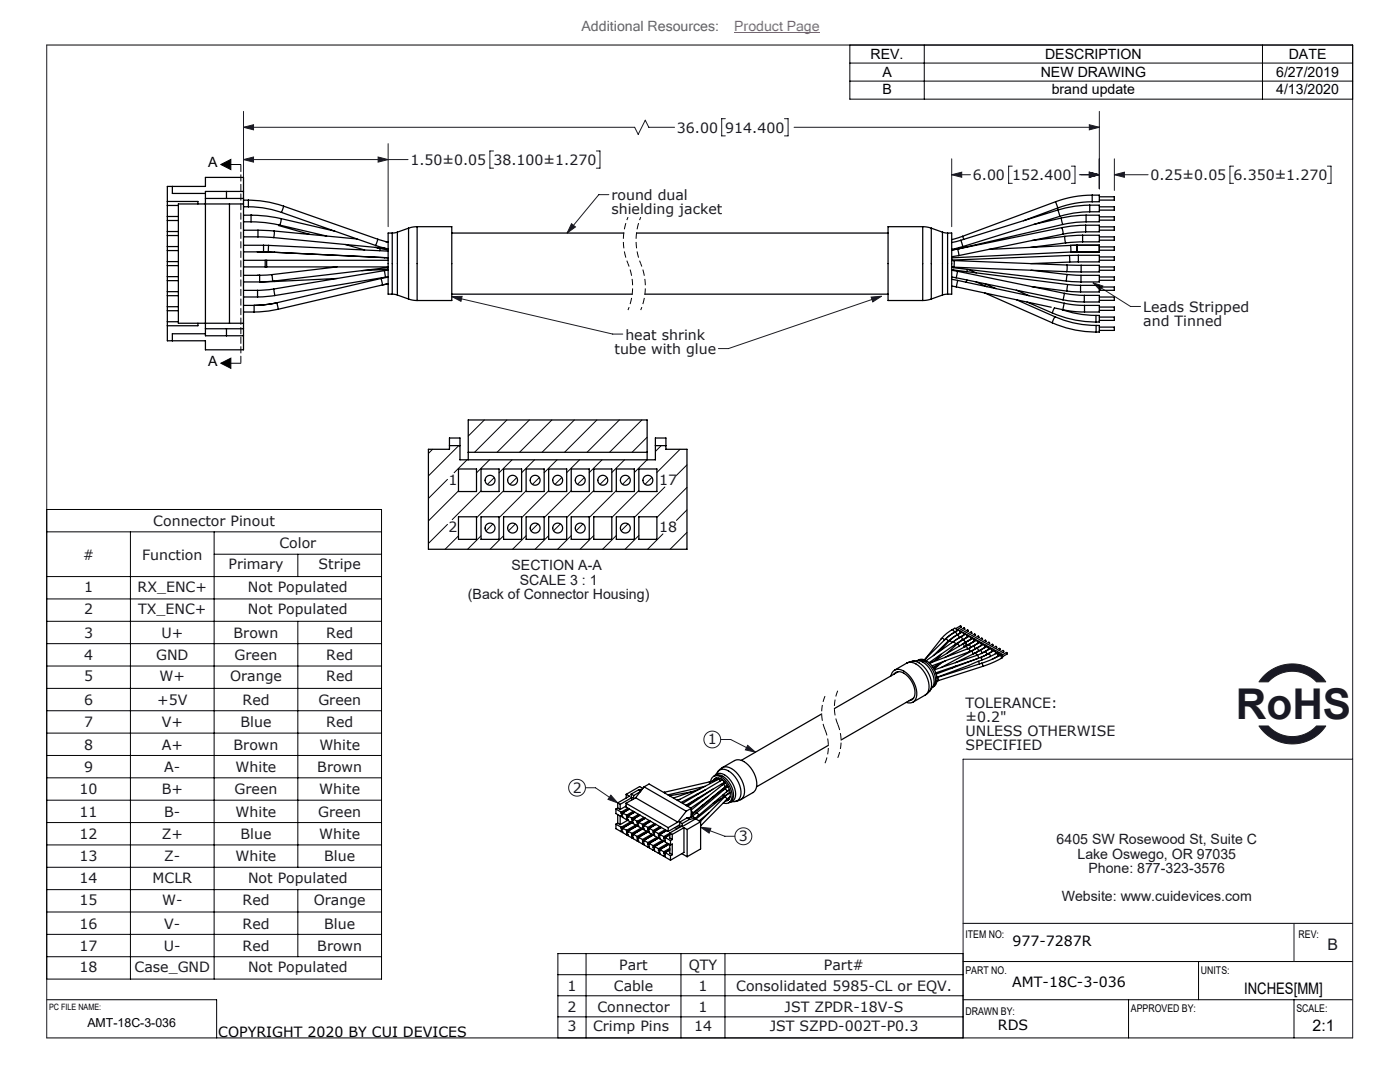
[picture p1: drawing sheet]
<svg xmlns="http://www.w3.org/2000/svg" width="279mm" height="216mm" viewBox="0 0 279 216" stroke-linecap="round" stroke-linejoin="round" font-family="sans-serif">
<path d="M9.3 9v198.1M270 9v198.1M252.3 134.8a8 8 0 0 1 12.3 1.3h-1.9a6.5 6.5 0 0 0-9.6 0h-1.8zM251.3 144.9h1.8a6.5 6.5 0 0 0 9.6 0h1.9a8 8 0 0 1-13.3 0zM270 151.5h-77.8v55.6M258.2 184.2v7.7" fill="none" stroke="#191924" stroke-width=".2"/>
<path d="M9.3 9h260.7M9.3 199.5h33.9v7.6M192.2 199.5h77.8M192.2 191.9h77.8M192.2 184.2h77.8M225.2 199.5v7.6M239.2 191.9v7.6M258.2 199.5v7.6M9.3 207.1h260.7" fill="none" stroke="#000" stroke-width=".2"/>
<path d="M252.3 134.8l-1 1.3h1.8a6.5 6.5 0 0 1 9.6 0h1.9a8 8 0 0 0-12.3-1.3zM251.3 144.9a8 8 0 0 0 13.3 0h-1.9a6.5 6.5 0 0 1-9.6 0z" fill-rule="evenodd" fill="#191924"/>
<g fill="none" stroke="#000" stroke-width=".2">
<path d="M169.6 9h100.4v10.8h-100.4zM169.6 16.2h100.4M169.6 12.6h100.4M184.5 9v10.8M252 9v10.8M44.1 32.8h4M44.1 32.8l2-1v2zM44.1 72.5h4M44.1 72.5l2-1v2zM9.3 101.7h66.8v93.7h-66.8zM9.3 106.1h66.8M9.3 115h66.8"/>
<path d="M9.3 119.5h66.8M26 106.1v89.3M42.7 106.1v89.3M42.7 110.6h33.4M59.4 110.6v4.4M9.3 124h66.8M9.3 128.4h66.8M9.3 132.9h66.8M9.3 137.4h66.8M59.4 124v49.1M9.3 141.8h66.8M9.3 146.3h66.8"/>
<path d="M9.3 150.7h66.8M9.3 155.2h66.8M9.3 159.7h66.8M9.3 164.1h66.8M9.3 168.6h66.8M9.3 173.1h66.8M9.3 177.5h66.8M59.4 177.5v13.4M9.3 182h66.8M9.3 186.4h66.8M9.3 190.9h66.8M111.3 190.3h80.9v16.8h-80.9z"/>
<path d="M111.3 194.5h80.9M111.3 198.7h80.9M117 190.3v16.8M135.9 190.3v16.8M144.7 190.3v16.8M111.3 202.9h80.9"/>
</g>
<path d="M125.3 43.3a12.1 12.1 0 0 0 0 9.3M125.3 52.6a12.1 12.1 0 0 1 0 9.3M127.9 43.3a12.1 12.1 0 0 0 0 9.3M127.9 52.6a12.1 12.1 0 0 1 0 9.3" fill="none" stroke="#000" stroke-width=".2" stroke-dasharray="1.3 .6" stroke-dashoffset=".6" stroke-linecap="butt"/>
<path d="M164.6 138.9a8.7 8.7 0 0 0 0 6.7M167.2 137.8a8.7 8.7 0 0 0 0 6.7M164.6 145.6a8.7 8.7 0 0 1 0 6.7M167.2 144.5a8.7 8.7 0 0 1 0 6.7" fill="none" stroke="#000" stroke-width=".2" stroke-dasharray="1.3 .6" stroke-dashoffset=".1" stroke-linecap="butt"/>
<g fill="none" stroke="#191924" stroke-width=".2">
<path d="M48.6 25.4l2-.5v1zM48.6 31.8l2-.5v1zM48.6 22.2v17.2M48.6 25.4h78.1l.7 1.4 1.4-2.8 .7 1.4h5.1M48.6 31.8h32.8M75.5 31.3l2 .5-2 .5zM77.5 28.7v16.5M98.5 30.1h-.7v3.5h.7M119 30.1h.7v3.5h-.7M121.5 38.8h-2l-6.3 7.7M144.8 23.7h-.8v3.4h.8M156.6 23.7h.7v3.4h-.7"/>
<path d="M158.5 25.4h60.9M189.9 31.7v13.5M189.9 34.9h3.8M189.9 34.9l2-.5v1zM202 33.2h-.7v3.4h.7M213.8 33.2h.7v3.4h-.7M215.4 34.9h4M217.4 24.9l2 .5-2 .5zM217.4 34.4l2 .5-2 .5zM219.4 22.2v15.5M222.4 34.9h6.7M222.4 31.7v6.3"/>
<path d="M222.4 34.9l2-.5v1zM246.2 33.2h-.7v3.4h.7M264.9 33.2h.7v3.4h-.7M90.2 59.2l32.1 7.5h2M90.2 59.2l2-.1-.2 1zM114.1 44.6l.7 .7-1.6 1.2zM173.9 59.3l2-.2-1.7 1.1zM175.9 59.1l-30.5 10.5h-2M218.1 56.4l7.5 4.8h2M218.1 56.4l2 .7-.5 .8zM116.8 157.2h2l4.5 3M121.9 158.7l1.4 1.5-2-.7z"/>
<path d="M143.8 147.6h2l5 2.5M149.2 148.7l1.6 1.4-2-.5zM139.8 165.1l2.1 .2-.4 .9zM139.8 165.1l4.9 1.8h2"/>
<circle cx="115.2" cy="157.2" r="1.68"/>
<circle cx="142.1" cy="147.6" r="1.68"/>
<circle cx="148.4" cy="166.9" r="1.69"/>
</g>
<path d="M48.1 32.8v39.7" fill="none" stroke="#000" stroke-width=".2" stroke-dasharray="1.3 .6" stroke-dashoffset="-.1"/>
<path d="M44.1 32.8l2-1v2zM44.1 72.5l2-1v2z" fill="#000"/>
<g fill="#191924">
<path d="M149.2 148.7l1.6 1.4-2-.5zM121.9 158.7l1.4 1.5-2-.7zM139.8 165.1l2.1 .2-.4 .9z"/>
<path d="M114.1 44.6l.7 .7-1.6 1.2zM90.2 59.2l2-.1-.2 1zM173.9 59.3l2-.2-1.7 1.1zM218.1 56.4l2 .7-.5 .8z"/>
<path d="M48.6 25.4l2-.5v1zM217.4 24.9l2 .5-2 .5zM48.6 31.8l2-.5v1zM75.5 31.3l2 .5-2 .5zM189.9 34.9l2-.5v1zM217.4 34.4l2 .5-2 .5zM217.4 34.4l2 .5-2 .5zM222.4 34.9l2-.5v1z"/>
</g>
<g fill="none" stroke="#000" stroke-width=".25">
<path d="M33.4 37.2h7.6v-1.8h7.6v34.4h-7.6v-1.8h-7.6zM34.4 37.2v1.4h6.6M41 39.6h7.6M45.2 38.2v1.4M48.6 39.9h1M48.6 38.2h-7.6v28.8h7.6M49.6 39.9a21.2 21.2 0 0 1 7 1.2M49.6 39.9v1.4M218 38.9a21 21 0 0 0-7.3 1.4M218 38.9h1.4v1.4h-1.4M218 38.9v1.4M219.4 39.3h3v.6h-3"/>
<path d="M33.4 40.2h6.1v.5M33.4 59h2.2M33.4 58.2h2.2M33.4 56h2.2M33.4 55.2h2.2M33.4 53h2.2M33.4 52.2h2.2M33.4 50h2.2M33.4 49.2h2.2M33.4 47h2.2M33.4 46.2h2.2M33.4 44h2.2"/>
<path d="M33.4 43.2h2.2M33.4 41h2.2M45.8 40.7v23.8M48.6 59.3h2.8M48.6 57.9h2.8M48.6 51.9h4.3M48.6 47.3h2.9M48.6 45.9h2.9M48.6 41.3h1M48.6 42.9h1.6M48.6 44.3h1.5M48.6 54.9h3.2"/>
<path d="M48.6 56.3h3.2M48.6 48.9h4M48.6 50.3h4M48.6 53.3h4.3M48.6 40.7h-13v23.8h13M49.6 41.3a19.9 19.9 0 0 1 6.6 1.1M50.1 44.3a25 25 0 0 1 5.7 .6M51.3 50.3h3.5M51.4 57.9v1.4M51.5 45.9l3.2 .2M51.5 47.3l3.1 .1M51.5 45.9v1.4"/>
<path d="M51.8 54.9v1.4M51.9 54.9h-.6M52.6 48.9v1.4M52.6 48.9l1 .1M52.6 50.3h.9M52.9 53.3h.3M52.9 51.9h.3M52.9 51.9v1.4M53.2 51.9v1.4M53.2 51.9h24.3M53.2 53.3h24.3M53.5 50.3l24 1.1h-.8"/>
<path d="M53.6 49l-.1 1.3M53.6 49l23.9 1.1M54.2 54.8l-2.4 .1M54.2 54.8l.2 1.3M54.4 56.1l-2.6 .2M54.6 47.4l22.2 2.1M54.6 57.7l-3.2 .2M54.6 57.7l.2 1.3M54.7 46.1l-.1 1.3M54.7 46.1l16.6 1.6M54.8 56.1v.1M54.8 56.2l-2.8 .1"/>
<path d="M54.8 59l-3.4 .3M55.7 44.9l-.1 .1 6.2 1.8M55.8 44.9l9.4 2.2M56.1 43.6a23.1 23.1 0 0 0-6-.6v1.3M56.1 43.6l-.1 .7-.2 .6M56.1 43.6l10.7 2.5M56.2 42.4l18.8 6.6M56.6 41.1l-.4 1.3M56.6 41.1l18.8 6.6M67.3 53.3l-13.1 1.5M67.3 55.6l-12.5 .6M68.9 48.8l3.9 1.1"/>
<path d="M74.9 49.4l.6 .1M75 49l2.5 .7M75.4 47.7l2.1 .6M75.4 47.7l-.4 1.3M75.5 49.5l2 .4M75.6 49.4l-.1 .1M75.9 49.6l-.1 .4M76 55.6l.3 1.3M76 55.6l-20.8 4.8M76.3 56.9l1.2-.3-1.2 .3M76.3 56.9l-20.8 4.8M76.7 54l.2 1.3"/>
<path d="M76.7 54l-22.1 3.7M76.7 53.8v.2M76.7 53.8l-4.5 .2M76.9 55.3l-22.1 3.7M77 48.2l.5 .1M77.3 53.3v.1l-22.9 2.7M77.5 53.9l-.8 .1M77.5 53.8h-.8M77.5 55.3l-1.5 .3M77.5 55.2l-.6 .1M78.3 58.7l1 .2M78.3 46.5h-.8v12.2h.8"/>
<path d="M78.3 46.5v12.2M79.3 46.3l-1 .2M79.3 46.3v12.6M79.3 58.9l2.2 .8M81.5 59.7l1.7 .3M81.5 45.5v14.2M81.5 45.5l-2.2 .8M83.2 45.2l-1.7 .3M83.2 45.2h7v14.8h-7M83.2 45.2v14.8M90.2 58.7h36M90.2 46.5h34.3"/>
<path d="M127 46.5h50.2M128.7 58.7h48.5M184.1 45.2l1.8 .3M184.1 45.2h-6.9v14.8h6.9M184.1 45.2v14.8M185.9 59.7l-1.8 .3M185.9 45.5v14.2M185.9 45.5l2.2 .8M188.1 46.3l1 .2M188.1 46.3v12.6M188.1 58.9l-2.2 .8M189.1 58.7l-1 .2"/>
<path d="M189.1 46.5h.8v12.2h-.8M189.1 46.5v12.2M189.9 57.1l1 .1M189.9 55.7l1.2 .3M189.9 53.9l1.2 .2M189.9 53.3h.4M189.9 52h.5M189.9 55.3l.9 .1M189.9 53.8l.4 .1M190.2 53.2v.2l22.6 2.7M190.3 53.9v.1M190.3 53.9l22.8 2.9"/>
<path d="M190.3 53.3l22.6 .9M190.4 52l-.1 1.3M190.4 52l22.5 .9M190.8 55.4l21.3 4.4M190.9 57.2l18.9 4.1M191.1 49.7l.2 1.3M191.1 54.1l-.3 1.3M191.1 54.1l21.3 4.4M191.1 56l-.2 1.2M191.1 56l21.3 4.5M191.3 51l-1.4 .2M191.4 49.4v.2"/>
<path d="M191.4 49.6l-1.5 .3 1.2-.2M191.7 47.9l-1.8 .5M191.7 47.9l.4 1.3M192.1 47.2l-2.2 .6M192.1 47.2l.2 .6M192.1 49.2l-2.2 .5M193 55.9l-.2 .4M193.1 53.8l-.2 .4M193.3 53.8l1.6 .7M194.8 56.2l2.1 1M196.5 56.6l2.3 1M196.5 58.5l13.5 5.9"/>
<path d="M202.8 57.9l2.6 1.1M202.9 59.8l7.7 3.4M205.8 53.9l7.2 .9M205.9 57.2l7 .9M210.7 40.3l.4 1.2M210.7 40.3l-18.6 6.9M211.1 41.9l-19.4 6M211.1 41.9l.4 1.3M211.1 41.5l-6.8 2.5M211.5 43.2l-19.4 6M211.5 43.2h.1M211.8 43.5l-5.5 1.3"/>
<path d="M211.8 43.5l.3 1.3M211.9 45.4l-20.8 4.3M211.9 45.4l.3 1.3M212.1 44.8l-20.7 4.8M212.1 59.8l4.3 .5M212.2 46.7l-20.9 4.3M212.4 58.5l-.3 1.3M212.4 58.5l4 .4M212.5 47.2l.2 1.3M212.7 48.5l-7 .9M212.8 56.1l2.9 .2M212.9 54.2l2.9 .1"/>
<path d="M212.9 52.9h2.9M212.9 52.9v1.3M212.9 58.1l2.7 .2M213 54.8l-.2 1.3M213 54.8l2.7 .1M213.1 56.8l2.5 .1M213.1 56.8l-.2 1.3M213.4 51l.1 1.3M213.4 51l-23.5 .9M213.5 52.3l-7.8 .3M213.7 49v1.3M213.7 49l-16.4 .8"/>
<path d="M213.7 50.3l-23.8 1.2M214.9 50.3h-1.2M214.9 48.9l-1.2 .1M214.9 48.9h4.5v1.4h-4.5M214.9 48.9v1.4M215.2 52.3h-1.7M215.2 50.9l-1.8 .1M215.2 50.9h4.2v1.4h-4.2M215.2 50.9v1.4M215.6 56.9h3.8v1.4h-3.8M215.6 56.9v1.4M215.7 54.9h3.7v1.4h-3.7"/>
<path d="M215.7 54.9v1.4M215.8 52.9h3.6v1.4h-3.6M215.8 52.9v1.4M216.1 48.3l-3.4 .2M216.1 46.9l-2.9 .2-7.3 .9M216.1 46.9h3.3v1.4h-3.3M216.1 46.9v1.4M216.4 58.9h3v1.4h-3M216.4 58.9v1.4M216.7 46.3h-1.8l-2.7 .4M216.7 44.9l-2.9 .2-1.9 .3M216.7 44.9h2.7v1.4h-2.7"/>
<path d="M216.7 44.9v1.4M216.8 44.3h-1.9l-2.8 .5M216.8 42.9l-3 .2-2 .4M216.8 42.9h2.6v1.4h-2.6M216.8 42.9v1.4M217.5 42.3a20.1 20.1 0 0 0-6 .9M217.5 40.9a21.4 21.4 0 0 0-6.4 1M217.5 40.9h1.9v1.4h-1.9M217.5 40.9v1.4M218 40.3a19.7 19.7 0 0 0-6.9 1.2M219.4 59.3h3v.6h-3M219.4 57.3h3v.6h-3"/>
<path d="M219.4 55.3h3v.6h-3M219.4 53.3h3v.6h-3M219.4 51.3h3v.6h-3M219.4 49.3h3v.6h-3M219.4 47.3h3v.6h-3M219.4 45.3h3v.6h-3M219.4 43.3h3v.6h-3M219.4 41.3h3v.6h-3M33.4 64.2h2.2M33.4 62h2.2M33.4 61.2h2.2M39.5 64.5v.5h-6.1"/>
<path d="M41 65.6h7.6M41 66.6h-6.6v1.4M45.2 65.6v1.4M48.6 60.9h2.1M48.6 62.3h2.1M50.7 60.9v1.4M55.2 60.4l-2.7 .5h-1.8M55.2 60.4l.3 1.3M55.3 60.4l-2.8 .5h-1.8M55.5 61.7l-1.9 .4-2.9 .2M205 60.3l5 2.2M210 64.4a21.6 21.6 0 0 0 8.7 1.9"/>
<path d="M210 62.5a21.9 21.9 0 0 0 8.7 1.8M210.4 61.4l-.4 1.1M210.4 61.4l1.7 .4M210.6 63.2a20.3 20.3 0 0 0 8.1 1.7M210.6 63.2l-.6 1.2M211.9 61.7a19.7 19.7 0 0 0 6.8 1.2M212.1 61.8l2.2 .3 2.1 .2M212.4 60.5l2 .3 2 .1M212.4 60.5l-.3 1.3M216.4 60.9h3v1.4h-3M216.4 60.9v1.4M218.7 62.9h.7v1.4h-.7"/>
<path d="M218.7 62.9v1.4M218.7 64.9h.7v1.4h-.7M218.7 64.9v1.4M219.4 65.3h3v.6h-3M219.4 63.3h3v.6h-3M219.4 61.3h3v.6h-3M85.5 89.7h4.2v-2.3h2.1v4.4h39v-4.4h2.1v2.3h4.2v19.9h-51.6zM89.7 88.9h2.1M91.5 93.6h3.6v4.5h-3.6zM93.4 90.3h35.7M93.4 91.8v-8h35.7v8M96 93.6h3.6v4.5h-3.6z"/>
<path d="M100.5 93.6h3.6v4.5h-3.6zM105 93.6h3.6v4.5h-3.6zM109.5 93.6h3.6v4.5h-3.6zM114 93.6h3.6v4.5h-3.6zM118.5 93.6h3.6v4.5h-3.6zM123 93.6h3.6v4.5h-3.6zM127.5 93.6h3.6v4.5h-3.6zM130.8 88.9h2.1M91.5 103.1h3.6v4.5h-3.6zM96 103.1h3.6v4.5h-3.6zM100.5 103.1h3.6v4.5h-3.6zM105 103.1h3.6v4.5h-3.6z"/>
<path d="M109.5 103.1h3.6v4.5h-3.6zM114 103.1h3.6v4.5h-3.6zM118.5 103.1h3.6v4.5h-3.6zM123 103.1h3.6v4.5h-3.6zM127.5 103.1h3.6v4.5h-3.6zM177.8 134.9a1.53 1.53 0 0 1 1-1.3 1.53 1.53 0 0 1 1.6 .3 5.4 5.4 0 0 1 2.5 5.3 1.42 1.42 0 0 1-2 .9M178.4 134.5a1.35 1.35 0 0 1 2-.2 4.5 4.5 0 0 1 2 4.8 1.12 1.12 0 0 1-1 .7M179.3 134l-12.8 7.4M181 132.3a2.28 2.28 0 0 1 2.8 .9 4.9 4.9 0 0 1 1.3 5l-.4 .5M181 132.3l-2.5 1.4M182.2 131.9l-1.2 .4M182.3 139.3l-14.4 8.4"/>
<path d="M184.7 138.7l-2.5 1.4M184.9 131.8a4.2 4.2 0 0 1 1.9 4.7l-.7 .6M184.9 131.8a1.53 1.53 0 0 0-1.8 0 2.08 2.08 0 0 1 2.3 .9 3.9 3.9 0 0 1 1.1 4l-.4 .4M186.1 137.1a4.1 4.1 0 0 0-1.9-5 2.57 2.57 0 0 0-2-.2 4.6 4.6 0 0 1 3.6 3.9 2.38 2.38 0 0 1-1.1 2.9M186.1 137.1l-.5 .8M187.1 135.2l.2 .6M187.1 135.2h-.1M187.3 135.8l-.4 .1M187.6 132.4l-1.3 .9M187.8 132.4l-1.4 1.1M187.8 130.6l-1.1 1.1M187.9 127.4a.36 .36 0 0 1 .4 0 .36 .36 0 0 1 .1 .4"/>
<path d="M187.9 127.4l-3.2 4.1M188.6 127.6a.34 .34 0 0 1 .4 0 .34 .34 0 0 1 .1 .5M188.6 127.6l-4.1 4.1M188.8 131.8l-2.6 1.4M189.1 128.1l-2.8 2.7M189.4 127.9l.3 .1 .2 .3M189.4 127.9l-2 2.2M190 125.7l-1.1 .7-1 1M190 125.7l.5-.3a.38 .38 0 0 1 .3 .5l-.5 .3M190 125.7a.38 .38 0 0 1 .3 .5M190.2 128.1a.34 .34 0 0 1 .4 .1 .34 .34 0 0 1 0 .4M190.2 128.1l-5.4 3.7"/>
<path d="M190.3 126.2l-1.8 1.5M190.5 126.2l-1.9 1.4M190.5 126.2l.7-.4a.38 .38 0 0 1 .4 .5l-.7 .4M190.5 126.2a.38 .38 0 0 1 .4 .5M190.6 128.6l-5.2 3.6M190.7 125.4l1-.5 .1 .1v.2l-.9 .5M190.9 126.7l-1.8 1.4M190.9 132.8l-1.1 .6M191 128.6h.3l.1 .3M191 128.6l-2.1 1.8M191 126.7l-1.6 1.2M191 126.7l.9-.5a.38 .38 0 0 1 .4 .6l-1 .5"/>
<path d="M191 126.7a.38 .38 0 0 1 .3 .6M191.3 127.3l-.8 .6M191.4 125.8l1-.5 .1 .1v.2l-.9 .5M191.7 127.1l-1.5 1M191.7 127.1l.9-.5a.38 .38 0 0 1 .4 .6l-1 .5M191.7 127.1a.38 .38 0 0 1 .3 .6M192 127.7l-1.4 .9M192 128.6l.4 .2v.3M192 128.6l-6.2 3.6M192.2 126.2l.9-.5 .1 .1v.2l-.9 .5M192.2 127.7l-1.2 .9M192.2 127.7l1.1-.7a.38 .38 0 0 1 .4 .6l-1.2 .7"/>
<path d="M192.2 127.7a.38 .38 0 0 1 .3 .6M192.4 129.1v.1M192.5 128.3l1.5-.9a.38 .38 0 0 1 .4 .6l-1.7 1M192.5 128.3a.38 .38 0 0 1 .3 .6l-.4 .2M192.5 128.3l-.5 .3M192.5 128.3l-.6 .4M192.7 129l.2 .1 .2 .4M192.7 129l-4.2 2.2M192.9 126.7l.9-.6 .1 .1v.2l-.9 .5M193.2 129.4a.37 .37 0 0 1 .3 .3 .37 .37 0 0 1-.1 .4M193.2 129.4l-7.7 2.9M193.3 128.7l-.6 .3"/>
<path d="M193.3 128.7l1.5-.9a.38 .38 0 0 1 .3 .6l-1.5 .8M193.3 128.7a.38 .38 0 0 1 .3 .5M193.4 130.1l-7.4 2.8M193.6 127.1l.9-.6 .2 .1v.2l-1 .5M193.6 129.2l-.1 .1M193.8 130l.3 .2 .1 .3M193.8 130l-6 3.2M194.2 129l-1 .4M194.2 129a.38 .38 0 0 1 .3 .5M194.3 127.5l.9-.6 .2 .1v.2l-1 .6M194.5 129.5l-1.1 .6M194.5 129.5l1.7-.9a.38 .38 0 0 1 .3 .6l-1.3 .8"/>
<path d="M194.6 130.3l.2 .1 .1 .4M194.6 130.3l-3.9 1.9M195 130.8l.2 .2v.4M195 130.8l-8.5 2.9M195 127.9l.9-.6 .2 .1v.2l-1 .6M195 131.4l-8.2 2.9M195.2 132l-8.2 3.1M195.2 130l-.9 .5M195.2 130a.38 .38 0 0 0-.3-.6l-1.1 .6M195.2 132l.3 .5M195.2 132h.1M195.6 129.8a.37 .37 0 0 1 .3 .6"/>
<path d="M195.6 129.8l-1 .5M195.6 129.8l1.3-.8a.38 .38 0 0 1 .3 .6l-1.3 .8M195.7 131.2l.2 .5M195.7 131.2l-8.9 3.3M195.7 128.3l.9-.5 .2 .1v.1l-.9 .6M195.8 128.8a.38 .38 0 0 0-.3-.6l-1.3 .8M195.9 130.4h-.1M195.9 132.3l.2 .7M195.9 132.3l-8.8 2.9M196.1 133l-8.8 2.8M196.4 128.7l.9-.5 .2 .1v.1l-.9 .6M196.5 130.1l-1.5 .7"/>
<path d="M196.5 130.1l1.1-.7a.38 .38 0 0 1 .3 .6l-1 .6M196.5 130.1a.38 .38 0 0 1 .4 .5M196.9 130.6l-1.1 .6M197.1 129.1l.9-.5 .2 .1v.2l-.9 .5M197.2 130.5l-1.5 .7M197.2 130.5a.38 .38 0 0 1 .4 .5M197.8 129.5l.9-.5 .2 .1v.2l-.9 .5M198.5 129.9l.9-.5 .2 .1v.2l-.9 .5M198.6 130.4a.38 .38 0 0 0-.3-.5l-1.1 .6M198.8 130.4a.38 .38 0 0 1 .3 .6M198.8 130.4l-3.6 1.6M198.8 130.4l.2-.1a.38 .38 0 0 1 .3 .5l-.2 .2"/>
<path d="M199.1 131l-1.1 .6M199.2 130.3l.9-.5 .2 .1v.2l-.9 .5M199.5 130.8a.38 .38 0 0 1 .3 .6M199.5 130.8l-3.6 1.5M199.5 130.8l.2-.1a.38 .38 0 0 1 .3 .5l-.2 .2M199.8 131.4l-1.3 .7-2.4 .9M199.9 130.7l.9-.5 .2 .1v.2l-.9 .5M125 158.5l.6 .4-2.3 1.3M125 158.5v.7M126 158.5v.6l.1 .1M126 158.5l.5 .2M126.1 159.2v.4"/>
<path d="M126.1 159.2l-2.3 1.3M126.5 158.7v.7M126.8 159.2l-1.9 1.1M126.8 159.2l8.5 4.8M127.4 157.6l.5 .3M127.4 157.6l-1.4 .9M127.8 158l-1.3 .7M128.2 157.5l-.8 .1M128.3 157.3l-.6-.4-2.7 1.6M128.5 157l8.5 4.9M128.5 157l-1.7 2.2M128.5 157l1-.6 8.4 4.9"/>
<path d="M132.6 158.1l.2 .2M132.6 158.1h-.1M135.7 159.5l-.5 .2M137.9 158l-4.3 .8M139.2 159.4h-.1M139.3 158.5h-.3M139.4 159.2l-2.3 1.6M139.7 157.4l-5.3 1.8M140.2 157.9l-.2 .1M140.4 159.6l-.3 .2M140.7 156.9l-7.4 1.7M140.8 157.6l-4.9 2.5"/>
<path d="M141.4 158.9l-3.5 2.3M141.6 156l.2 .3M141.6 156l-9 2.1M141.8 155.9a1.27 1.27 0 0 1 .8-1.1 1.27 1.27 0 0 1 1.3 .3 4.2 4.2 0 0 1 2 4.7 1.16 1.16 0 0 1-1.6 .4M142.3 157.5l-5.1 3.4M142.3 155.8a1.05 1.05 0 0 1 1.6-.3 3.6 3.6 0 0 1 1.7 3.9l-.5 .4-.4 .1M142.3 159l-.1 .1M142.4 154.9a1.68 1.68 0 0 1 2.3 .3 4.2 4.2 0 0 1 1.5 4.4l-.4 .4M142.6 158.7v.1M142.8 155.3l-.3 .4M143 155.2l-.1 .4M143.2 154a1.53 1.53 0 0 1 2.2-.2 5.2 5.2 0 0 1 2.4 5.1 1.7 1.7 0 0 1-2 1.1"/>
<path d="M143.2 154l-.5 .8a1.49 1.49 0 0 1 2.3 .1 4.5 4.5 0 0 1 1.6 4.4 1.11 1.11 0 0 1-.9 .7M143.3 155.5l.4 .4M143.3 155.5l-8.1 4.2M143.4 155.2l-.1 .2M143.4 159.7h.1M143.6 155.3l-2 .7M143.7 155.3l-.4 .2M143.8 159.4l-1.5 .9M143.9 156.5l.2 .2M144 155.5l.1 .1M144.1 155.6l-7.9 4.7M144.1 153.2l-.9 .8"/>
<path d="M144.1 157.5l.3 .1M144.1 157.5l-6.2 5.2M144.1 153.2a2.28 2.28 0 0 1 2.8 .9 4.9 4.9 0 0 1 1.4 5l-.5 .5M144.1 153.2l2.5-1.4a2.29 2.29 0 0 1 2.8 .9 4.9 4.9 0 0 1 1.4 4.9l-.5 .5-2.5 1.5M144.2 155.6h-.1M144.2 159.1h.3M144.2 159.1l-5.3 4.3M144.2 156.6a.36 .36 0 0 1 .4 .1 .36 .36 0 0 1 .1 .4M144.2 156.6l-6.3 5M144.3 158.6l.2 .4M144.4 158.5l.2 .4M144.4 155.8v.4"/>
<path d="M144.4 156.2l-7.5 4.5M144.5 156.1l-.1 .1M144.5 159.1a.36 .36 0 0 1 .4 .1 .36 .36 0 0 1 .1 .4M144.5 159.1l-4.7 4.8M144.6 157.5a.35 .35 0 0 1 .4 .1 .35 .35 0 0 1 0 .4M144.6 157.5l-5.7 4.8M144.6 156l-.1 .1M144.7 157.1l-6.6 5.2M144.7 156.1h-.2M144.8 156.2l-.6 .4M145 158l-5.7 4.8M145 159.6l-5.2 5.2"/>
<path d="M145.1 159.5h.4M145.2 156.7l-.5 .4M145.2 156.8l-1.1 .7M145.3 157l-.7 .5M145.4 159.6l-.5 .1M145.4 158.3l-1.2 .8M145.5 158.3h-.1M145.5 159.1l.1 .1M145.5 157.6l-.5 .4M145.6 157.7l-.6 .3M145.7 158.2l-1.2 .9M145.7 159l-.7 .6"/>
<path d="M145.7 158.1l-.3 .2M147.8 159.5l-1.2 .4M164 142.5l-16.1 9.2M165.3 148.7l-14.3 8.3M122.9 161.4v.9l1.1 .6M122.9 164.5v.9l1.1 .6M122.9 161.4l1.1 .6M122.9 164.5l1.1 .6M123.3 160.2l.5 .3M123.3 161.2l.5 .3M123.3 161.2l-.4 .2M123.3 164.3l.5 .2"/>
<path d="M123.3 164.3l-.4 .2M123.3 160.2v1M123.3 162.5v1.8M123.8 160.5v1M123.8 162.8v1.7M124 162v.4M124 162.9v-.2l.3 .2v.2l.7 .5M124 165.1v.3M124 166v-.2l.3 .1v.2l.7 .5M124 165.4l.3 .2v-.4l.7 .5M124.2 162.8l-.2 .1M124.2 165.9l-.2 .1"/>
<path d="M124.3 162.2l.7 .5M124.3 162.2v.3l-.3-.1M124.9 160.8l-1.1 .7M124.9 160.3l8.5 4.8M124.9 160.3v.7l8.5 4.9M125 163.6v-.3l.3 .2v.2l.8 .5M125 163l.3 .1v-.3l.8 .5M125 162.7v.3M125 165.7v.3M125 166.6v-.2l.3 .1v.2l.8 .5M125.2 163.5l-.2 .1M125.2 166.5l-.2 .1"/>
<path d="M125.3 163.6l-1.5 .9M125.3 165.8v.4l-.3-.2M125.3 165.8l.8 .5M125.3 161.3l-1.3 .7M125.6 161.4l-1.6 1M125.6 161.4l-1.3 .8M125.8 164l-1.8 1.1M126.1 164.2v-.2l.3 .1v.2l.8 .5M126.1 163.6l.3 .2v-.4l.8 .5M126.1 163.3v.3M126.1 166.3v.3M126.1 167.2v-.2l.3 .1v.3l.8 .4"/>
<path d="M126.1 166.6l.3 .2v-.3l.8 .4M126.1 164.2l.2-.1-2.3 1.3M126.3 167.1l-.2 .1M126.4 161.9l-1.4 .8M126.7 162l-1.7 1M126.9 164.6l-1.9 1.1M127.2 164.8l-2.2 1.2M127.2 164.8v-.2l.2 .1v.2l.8 .5M127.2 163.9v.3M127.2 166.9v.3M127.2 167.8v-.2l.2 .2v.2l.8 .4M127.2 167.2l.2 .2v-.3l.8 .4"/>
<path d="M127.2 164.8l.1-.1-2 1.1M127.3 167.7l-.1 .1M127.4 164l1.4-.7-1.6 .9M127.4 164l.8 .5M127.4 164v.4l-.2-.2M127.4 162.5l-1.3 .8M127.7 162.7l-1.6 .9M127.9 165.2l-1.8 1.1M128.2 165.4l.2-.1-2.3 1.3M128.2 165.4v-.2l.3 .1v.3l.8 .4M128.2 164.8l.3 .2v-.3l.8 .4M128.2 164.5v.3"/>
<path d="M128.2 167.5v.3M128.2 168.4v-.2l.3 .2v.2l.8 .4M128.2 167.8l.3 .2v-.3l.8 .4M128.4 168.3l-.2 .1M128.5 163.1l-1.3 .8M129 165.8l-1.8 1.1M129.3 166l.2-.1-2.3 1.3M129.3 166v-.2l.3 .2v.2l.7 .4M129.3 165.1v.3M129.3 168.1v.3M129.3 169v-.2l.3 .2v.2l.7 .4M129.3 168.4l.3 .2v-.3l.7 .4"/>
<path d="M129.5 168.9l-.2 .1M129.6 165.3l1.3-.8-1.6 .9M129.6 165.3l.7 .4M129.6 165.3v.3l-.3-.2M129.6 163.7l-1.4 .8M129.9 163.9l-1.7 .9M130.1 166.5l-1.9 1M130.3 166.6v-.2l.3 .2v.2l.8 .4v-.2l.3 .2v.2l.8 .4M130.3 166l.3 .2v-.3l.8 .4M130.3 165.7v.3M130.3 168.7v.4M130.3 169.6v-.2l.3 .2v.2l.8 .5"/>
<path d="M130.3 169.1l.3 .1v-.3l.8 .5M130.3 166.6l.2-.1-2.3 1.3M130.5 169.5l-.2 .1M130.6 164.3l-1.3 .8M131.1 167.1l-1.8 1M131.4 166.7l.3 .1v-.3l.8 .4M131.4 166.3v.4M131.4 169.4v.3M131.4 170.3v-.3l.3 .2v.2l.8 .5M131.4 169.7l.3 .1v-.3l.8 .5M131.6 170.1l-.2 .2M131.6 167.1l-2.3 1.3"/>
<path d="M131.7 164.9l-1.4 .8M132 165.1l-1.7 .9M132.2 167.7l-1.9 1M132.5 167.8l.2-.1-2.4 1.4M132.5 167.8v-.2l.3 .2v.2l1 .6M132.5 167.3l.3 .1v-.3l1 .6M132.5 166.9v.4M132.5 170v.3M132.5 170.9v-.2l.3 .1v.2l1 .6M132.5 170.3l.3 .2v-.4l1 .6M132.7 170.8l-.2 .1M132.8 165.6l-1.4 .7"/>
<path d="M133 165.7l-1.6 1M133.2 168.3l-1.8 1.1M133.4 165.1v.8M133.5 168.5l-2.1 1.2M133.7 166.2l.5 .3M133.7 166.2v1l.5 .3M133.7 168.5v1.8l.5 .2M133.7 166.6l-1.2 .7M133.7 166.3l-1.2 .6M133.7 169.6l-1.2 .7M133.7 169.3l-1.2 .7M133.8 167.7v.9"/>
<path d="M133.8 170.7v.9M133.8 168.6l.4-.2v2.1M134.2 167.5l-.4 .2M134.2 170.5l-.4 .2M134.2 166.5v1M134.7 165.1l.4 .3M135.1 164.9l.4 .3M135.3 164l-1.9 1.1M135.4 164.7l.2 .1M135.6 164.8v-.2l-2.2 1.3M135.7 164.8h-.1M135.7 164v1.1"/>
<path d="M135.7 164l.4 .3M136.1 170.3l1 .6M136.1 164.9h-.1l-2.3 1.3M136.1 164.3v.6M136.5 165.2l.6 .3M136.5 165.2l-2.3 1.3M136.5 165.2v4.9l-2.7 1.5M137 161.9l-1.7 2.1M137.1 165.5v5.4M137.1 163.2l-1.4 .8M137.1 163.2l.5 .3M137.1 163.2l1.2-.2 .5 .3"/>
<path d="M137.3 160.6l-.3 .1M137.6 163.5l-1.5 .8M137.9 161.8l.3 .3-.1 .2M137.9 161.3l-.9 .6M137.9 161.3v1.7M137.9 163v.1M138.1 162.3l-.2 .2M138.8 163.4l1 .6M138.8 163.4l-2.7 1.5M138.8 163.3l-1.2 .2M138.8 163.3v.1M138.9 162.3l-1 .7"/>
<path d="M138.9 162.3a.35 .35 0 0 1 .4 .1 .35 .35 0 0 1 0 .4M139.3 162.8l-.5 .4M139.8 164l-2.7 1.5M139.8 164v5.4l-2.7 1.5M140.6 160.5l-.6 .3M141.4 162.2l-1.9 1.6M145.8 160l-.3 .2"/>
<circle cx="97.8" cy="95.8" r=".99"/>
<circle cx="102.3" cy="95.8" r=".99"/>
<circle cx="106.8" cy="95.8" r=".99"/>
<circle cx="111.3" cy="95.8" r=".99"/>
<circle cx="115.8" cy="95.8" r=".99"/>
<circle cx="120.3" cy="95.8" r=".99"/>
<circle cx="124.8" cy="95.8" r=".99"/>
<circle cx="129.3" cy="95.8" r=".99"/>
<circle cx="97.8" cy="105.4" r=".99"/>
<circle cx="102.3" cy="105.4" r=".99"/>
<circle cx="106.8" cy="105.4" r=".99"/>
<circle cx="111.3" cy="105.4" r=".99"/>
<circle cx="115.8" cy="105.4" r=".99"/>
<circle cx="124.8" cy="105.4" r=".99"/>
</g>
<g fill="none" stroke="#000" stroke-width=".2">
<path d="M86.3 89.7l-.8 .8M89.3 95.7l-3.8 3.8M91.5 97.9l-6 6M91.5 88.9l-6 6.1M93.2 91.8l-2.6 2.5M96 97.9l-5.8 5.8M96.7 83.8l-3.3 3.2M97.7 91.8l-2.6 2.6M98.6 95.3l-1.3 1.4M100.5 97.9l-5.4 5.4M101.2 83.8l-6.5 6.5M102.2 91.8l-2.6 2.5"/>
<path d="M103.1 95.3l-1.3 1.4M105 97.9l-5.4 5.4M105.6 83.8l-6.4 6.5M106.7 91.8l-2.6 2.5M107.6 95.3l-1.3 1.4M109.5 97.9l-5.4 5.4M110.1 83.8l-6.4 6.5M111.2 91.8l-2.6 2.5M112.1 95.3l-1.3 1.4M114 97.9l-5.4 5.4M114.6 83.8l-6.4 6.5M115.7 91.8l-2.6 2.5"/>
<path d="M116.6 95.3l-1.4 1.4M118.5 97.9l-5.4 5.4M119.1 83.8l-6.4 6.5M120.1 91.8l-2.5 2.5M121.1 95.3l-1.4 1.3M123 97.9l-5.4 5.4M123.6 83.8l-6.4 6.5M124.6 91.8l-2.5 2.5M125.6 95.3l-1.4 1.3M127.5 97.9l-5.4 5.4M128.1 83.8l-6.5 6.5M129.1 91.8l-2.5 2.5"/>
<path d="M129.1 87.2l-3 3.1M130.1 95.3l-1.4 1.3M132 88.9l-1.2 1.2M132.7 97.2l-6.1 6.1M135.7 89.7l-4.6 4.6M137.1 92.8l-2.1 2.1M137.1 97.3l-6 6M89.3 104.6l-3.8 3.8M91.5 106.9l-2.7 2.7M96 106.9l-2.7 2.7M98.4 104.6l-1.4 1.3M100.5 106.9l-2.7 2.7"/>
<path d="M102.9 104.6l-1.4 1.3M105 106.9l-2.7 2.7M107.4 104.5l-1.4 1.4M109.5 106.9l-2.7 2.7M111.8 104.5l-1.3 1.4M114 106.9l-2.7 2.7M116.3 104.5l-1.3 1.4M118.5 106.9l-2.7 2.7M123 106.9l-2.7 2.7M125.3 104.5l-1.3 1.4M127.5 106.9l-2.8 2.7M132.3 106.5l-3.1 3.1"/>
<path d="M137.1 101.7l-2.1 2.1M137.1 106.2l-3.4 3.4"/>
</g>
<path d="M146.5 6.5h17.1" fill="none" stroke="#bd238f" stroke-width=".2"/>
<text font-size="8.5" fill="#191924" x="246.6" y="143.5">RoHS</text>
<text font-size="3.2" fill="#191924" x="264.9" y="189.6">B</text>
<g font-size="3.2">
<text x="248.3" y="198.2">INCHES[MM]</text>
<text x="262" y="205.7">2:1</text>
</g>
<text font-size="2.8" fill="#63676b" x="116.1" y="6.1">Additional Resources:</text>
<text font-size="2.8" fill="#bd238f" x="146.5" y="6.1">Product Page</text>
<g font-size="2.8">
<text x="173.7" y="11.8">REV.</text>
<text x="208.6" y="11.8">DESCRIPTION</text>
<text x="257.2" y="11.8">DATE</text>
<text x="176.1" y="15.4">A</text>
<text x="207.7" y="15.4">NEW DRAWING</text>
<text x="254.7" y="15.4">6/27/2019</text>
<text x="176.1" y="18.8">B</text>
<text x="209.9" y="18.8">brand update</text>
<text x="254.7" y="18.8">4/13/2020</text>
<text x="41.6" y="33.4">A</text>
<text x="41.6" y="73">A</text>
<text x="202" y="188.8">977-7287R</text>
<text x="202" y="196.9">AMT-18C-3-036</text>
<text x="43.5" y="206.9">COPYRIGHT 2020 BY CUI DEVICES</text>
<text x="199.2" y="205.5">RDS</text>
</g>
<g font-size="2.8" fill="#191924">
<text x="135.1" y="26.5">36.00</text>
<text x="144.8" y="26.5">914.400</text>
<text x="81.9" y="33">1.50±0.05</text>
<text x="98.5" y="33">38.100±1.270</text>
<text x="194.2" y="36">6.00</text>
<text x="202" y="36">152.400</text>
<text x="229.6" y="36">0.25±0.05</text>
<text x="246.2" y="36">6.350±1.270</text>
<text x="122" y="39.9">round dual</text>
<text x="122" y="42.8">shielding jacket</text>
<text x="228.2" y="62.3">Leads Stripped</text>
<text x="228.2" y="65.1">and Tinned</text>
<text x="122.6" y="70.6">tube with glue</text>
<text x="124.8" y="67.8">heat shrink</text>
<text x="89.5" y="96.8">1</text>
<text x="131.5" y="96.8">17</text>
<text x="30.6" y="105">Connector Pinout</text>
<text x="89.5" y="106.2">2</text>
<text x="131.5" y="106.2">18</text>
<text x="16.5" y="111.7">#</text>
<text x="28.4" y="111.7">Function</text>
<text x="45.6" y="113.6">Primary</text>
<text x="55.8" y="109.4">Color</text>
<text x="63.6" y="113.6">Stripe</text>
<text x="102.1" y="113.8">SECTION A-A</text>
<text x="16.8" y="118.1">1</text>
<text x="27.5" y="118.1">RX_ENC+</text>
<text x="49.5" y="118.1">Not Populated</text>
<text x="93.4" y="119.5">(Back of Connector Housing)</text>
<text x="103.7" y="116.6">SCALE 3 : 1</text>
<text x="16.8" y="122.6">2</text>
<text x="27.6" y="122.6">TX_ENC+</text>
<text x="49.5" y="122.6">Not Populated</text>
<text x="16.8" y="127.3">3</text>
<text x="16.8" y="131.7">4</text>
<text x="31.2" y="131.7">GND</text>
<text x="32.2" y="127.3">U+</text>
<text x="46.6" y="127.3">Brown</text>
<text x="46.8" y="131.7">Green</text>
<text x="65.1" y="127.3">Red</text>
<text x="65.1" y="131.7">Red</text>
<text x="16.8" y="135.9">5</text>
<text x="31.8" y="135.9">W+</text>
<text x="45.9" y="135.9">Orange</text>
<text x="65.1" y="135.9">Red</text>
<text x="16.8" y="140.7">6</text>
<text x="31.4" y="140.7">+5V</text>
<text x="48.4" y="140.7">Red</text>
<text x="63.5" y="140.7">Green</text>
<text x="192.7" y="141.2">TOLERANCE:</text>
<text x="192.7" y="144">±0.2&quot;</text>
<text x="16.8" y="145.1">7</text>
<text x="16.8" y="149.6">8</text>
<text x="32.3" y="145.1">V+</text>
<text x="32.3" y="149.6">A+</text>
<text x="46.6" y="149.6">Brown</text>
<text x="48" y="145.1">Blue</text>
<text x="63.7" y="149.6">White</text>
<text x="65.1" y="145.1">Red</text>
<text x="141.3" y="148.5">1</text>
<text x="192.7" y="146.8">UNLESS OTHERWISE</text>
<text x="192.7" y="149.6">SPECIFIED</text>
<text x="16.8" y="154.1">9</text>
<text x="32.8" y="154.1">A-</text>
<text x="47" y="154.1">White</text>
<text x="63.3" y="154.1">Brown</text>
<text x="15.9" y="158.5">10</text>
<text x="32.3" y="158.5">B+</text>
<text x="46.8" y="158.5">Green</text>
<text x="63.7" y="158.5">White</text>
<text x="114.3" y="158.2">2</text>
<text x="15.9" y="163">11</text>
<text x="15.9" y="167.4">12</text>
<text x="32.3" y="167.4">Z+</text>
<text x="32.8" y="163">B-</text>
<text x="47" y="163">White</text>
<text x="48" y="167.4">Blue</text>
<text x="63.5" y="163">Green</text>
<text x="63.7" y="167.4">White</text>
<text x="147.5" y="167.9">3</text>
<text x="15.9" y="171.9">13</text>
<text x="32.8" y="171.9">Z-</text>
<text x="47" y="171.9">White</text>
<text x="64.7" y="171.9">Blue</text>
<text x="210.9" y="168.5">6405 SW Rosewood St, Suite C</text>
<text x="215" y="171.3">Lake Oswego, OR 97035</text>
<text x="15.9" y="176.1">14</text>
<text x="30.4" y="176.1">MCLR</text>
<text x="49.5" y="176.1">Not Populated</text>
<text x="211.9" y="179.8">Website: www.cuidevices.com</text>
<text x="217.2" y="174.2">Phone: 877-323-3576</text>
<text x="15.9" y="180.6">15</text>
<text x="15.9" y="185.3">16</text>
<text x="32.4" y="180.6">W-</text>
<text x="32.8" y="185.3">V-</text>
<text x="48.4" y="185.3">Red</text>
<text x="48.4" y="180.6">Red</text>
<text x="62.6" y="180.6">Orange</text>
<text x="64.7" y="185.3">Blue</text>
<text x="15.9" y="189.7">17</text>
<text x="32.7" y="189.7">U-</text>
<text x="48.4" y="189.7">Red</text>
<text x="63.3" y="189.7">Brown</text>
<text x="15.9" y="193.9">18</text>
<text x="26.8" y="193.9">Case_GND</text>
<text x="49.5" y="193.9">Not Populated</text>
<text x="113.3" y="197.7">1</text>
<text x="122.5" y="197.7">Cable</text>
<text x="123.6" y="193.5">Part</text>
<text x="137.5" y="193.5">QTY</text>
<text x="139.4" y="197.7">1</text>
<text x="146.9" y="197.7">Consolidated 5985-CL or EQV.</text>
<text x="164.4" y="193.5">Part#</text>
<text x="113.3" y="201.9">2</text>
<text x="119.2" y="201.9">Connector</text>
<text x="139.4" y="201.9">1</text>
<text x="156.6" y="201.9">JST ZPDR-18V-S</text>
<text x="113.3" y="205.8">3</text>
<text x="118.4" y="205.8">Crimp Pins</text>
<text x="138.5" y="205.8">14</text>
<text x="153.6" y="205.8">JST SZPD-002T-P0.3</text>
</g>
<text font-size="2.5" x="17.4" y="205">AMT-18C-3-036</text>
<g font-size="2.1">
<text x="192.7" y="187.2">ITEM NO:</text>
<text x="259.2" y="187.2">REV:</text>
<text x="192.7" y="194.4">PART NO.</text>
<text x="239.7" y="194.4">UNITS:</text>
<text x="192.7" y="202.6">DRAWN BY:</text>
<text x="225.7" y="202">APPROVED BY:</text>
<text x="258.7" y="202">SCALE:</text>
</g>
<text font-size="1.7" x="9.8" y="201.6">PC FILE NAME:</text>
</svg>
